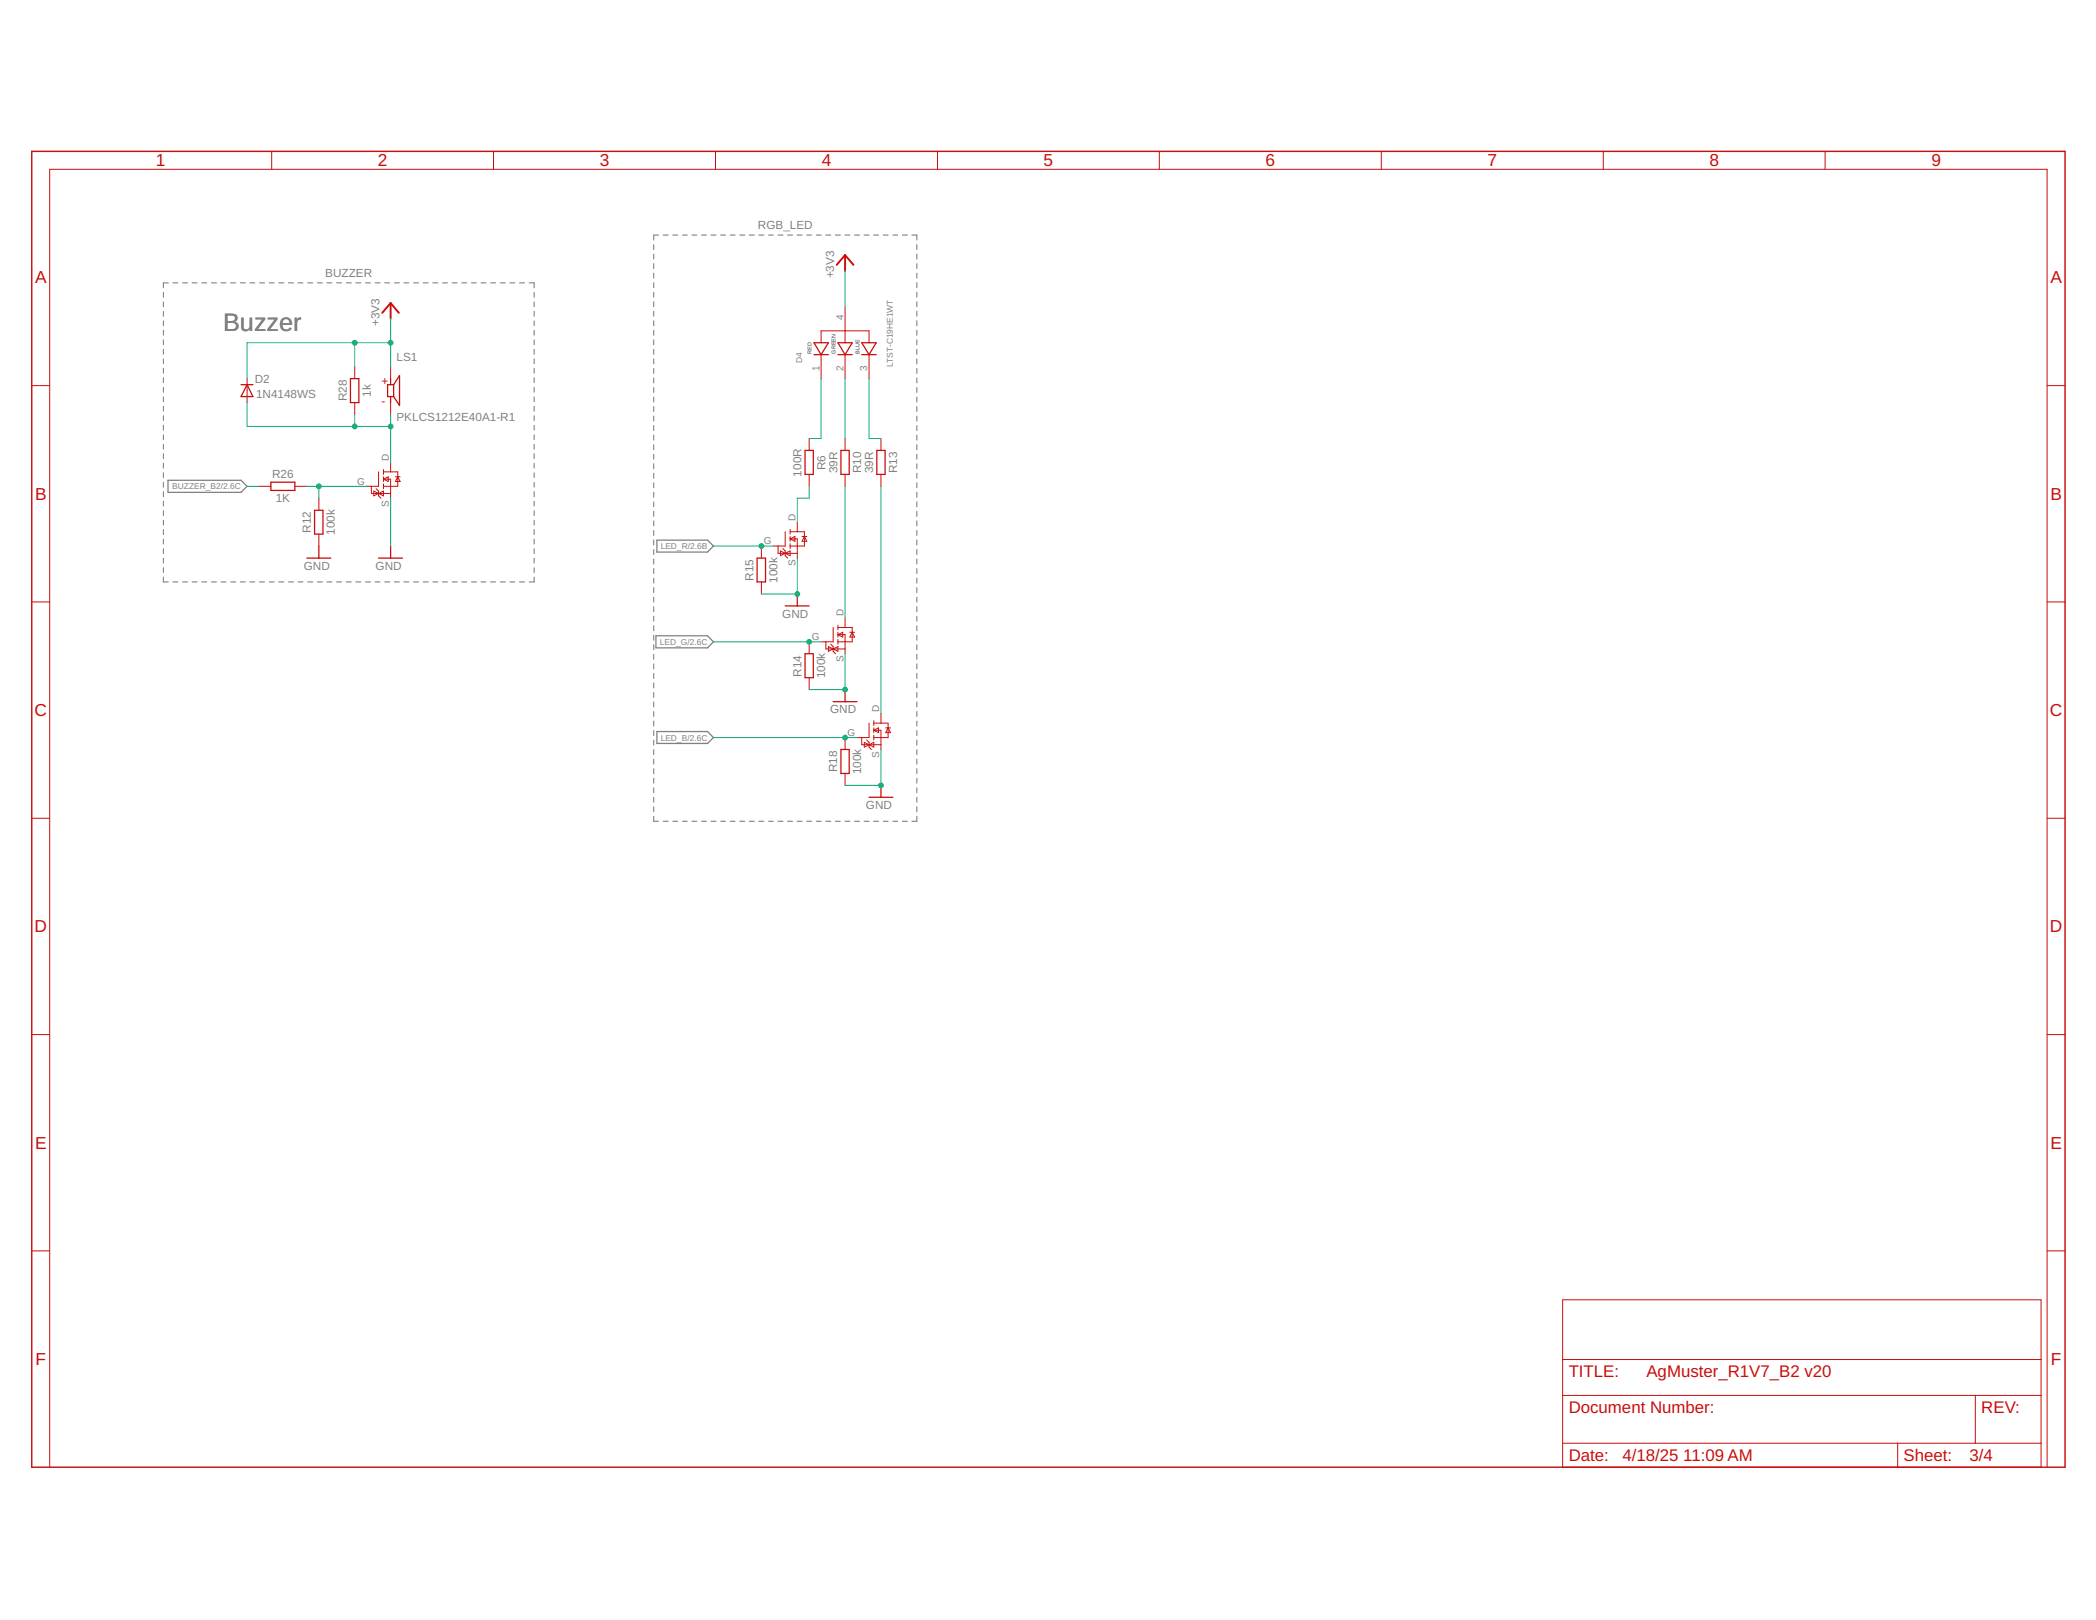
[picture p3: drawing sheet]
<svg xmlns="http://www.w3.org/2000/svg" width="279mm" height="216mm" viewBox="0 0 279 216" stroke-linecap="round" stroke-linejoin="round" font-family="sans-serif">
<g fill="none" stroke="#808080" stroke-width=".15">
<path d="M21.8 39v.6M22.4 37.7h-.6v.7M23.1 37.7h.6M24.3 37.7h.7M25.6 37.7h.7M26.9 37.7h.7M28.2 37.7h.7M29.5 37.7h.6M30.8 37.7h.6M32 37.7h.7M33.3 37.7h.7M34.6 37.7h.7"/>
<path d="M35.9 37.7h.7M37.2 37.7h.6M38.5 37.7h.6M39.7 37.7h.7M41 37.7h.7M42.3 37.7h.7M43.6 37.7h.6M44.9 37.7h.6M46.2 37.7h.6M47.4 37.7h.7M48.7 37.7h.7M50 37.7h.7"/>
<path d="M51.3 37.7h.6M52.6 37.7h.6M53.8 37.7h.7M55.1 37.7h.7M56.4 37.7h.7M57.7 37.7h.7M59 37.7h.6M60.3 37.7h.6M61.6 37.7h.6M62.8 37.7h.7M64.1 37.7h.7M65.4 37.7h.7"/>
<path d="M66.7 37.7h.7M68 37.7h.6M69.3 37.7h.6M70.5 37.7h.7v.7M71.2 39v.6M87.1 32.6v.7M87.1 33.9v.6M87.1 35.1v.7M87.1 36.4v.7M87.1 37.7v.6M87.1 38.9v.7M87.8 31.3h-.7v.7"/>
<path d="M88.4 31.3h.7M89.7 31.3h.6M91 31.3h.6M92.2 31.3h.7M93.5 31.3h.7M94.8 31.3h.6M96.1 31.3h.6M97.3 31.3h.7M98.6 31.3h.7M99.9 31.3h.6M101.2 31.3h.6M102.4 31.3h.7"/>
<path d="M103.7 31.3h.7M105 31.3h.6M106.3 31.3h.6M107.5 31.3h.7M108.8 31.3h.7M110.1 31.3h.6M111.4 31.3h.6M112.6 31.3h.7M113.9 31.3h.7M115.2 31.3h.6M116.5 31.3h.6M117.8 31.3h.6"/>
<path d="M119 31.3h.7M120.3 31.3h.6M121.6 31.3h.6v.7M122.2 32.6v.7M122.2 33.9v.6M122.2 35.1v.7M122.2 36.4v.7M122.2 37.7v.6M122.2 38.9v.7M21.8 40.2v.7M21.8 41.5v.6M21.8 42.8v.6"/>
<path d="M21.8 44v.7M21.8 45.3v.6M21.8 46.6v.6M21.8 47.8v.7M21.8 49.1v.6M21.8 50.4v.6M21.8 51.6v.7M21.8 52.9v.6M21.8 54.1v.7M21.8 55.4v.6M21.8 56.7v.6M21.8 58v.6"/>
<path d="M21.8 59.2v.7M71.2 40.2v.7M71.2 41.5v.6M71.2 42.8v.6M71.2 44v.7M71.2 45.3v.6M71.2 46.6v.6M71.2 47.8v.7M71.2 49.1v.6M71.2 50.4v.6M71.2 51.6v.7M71.2 52.9v.6"/>
<path d="M71.2 54.1v.7M71.2 55.4v.6M71.2 56.7v.6M71.2 58v.6M71.2 59.2v.7M87.1 40.2v.7M87.1 41.5v.6M87.1 42.8v.6M87.1 44v.7M87.1 45.3v.7M87.1 46.6v.6M87.1 47.8v.7"/>
<path d="M87.1 49.1v.7M87.1 50.4v.6M87.1 51.6v.7M87.1 52.9v.7M87.1 54.2v.6M87.1 55.5v.6M87.1 56.7v.7M87.1 58v.7M87.1 59.3v.6M122.2 40.2v.7M122.2 41.5v.6M122.2 42.8v.6"/>
<path d="M122.2 44v.7M122.2 45.3v.7M122.2 46.6v.6M122.2 47.8v.7M122.2 49.1v.7M122.2 50.4v.6M122.2 51.6v.7M122.2 52.9v.7M122.2 54.2v.6M122.2 55.5v.6M122.2 56.7v.7M122.2 58v.7"/>
<path d="M122.2 59.3v.6M21.8 60.5v.6M21.8 61.7v.7M21.8 63v.6M21.8 64.3v.6M21.8 65.5v.7M21.8 66.8v.6M21.8 68.1v.6M21.8 69.3v.7M21.8 70.6v.6M21.8 71.9v.6M21.8 73.1v.7"/>
<path d="M21.8 74.4v.6M21.8 75.7v.6M21.8 76.9v.7h.6M23.1 77.6h.6M24.3 77.6h.7M25.6 77.6h.7M26.9 77.6h.7M28.2 77.6h.7M29.5 77.6h.6M30.8 77.6h.6M32 77.6h.7M33.3 77.6h.7"/>
<path d="M34.6 77.6h.7M35.9 77.6h.7M37.2 77.6h.6M38.5 77.6h.6M39.7 77.6h.7M41 77.6h.7M42.3 77.6h.7M43.6 77.6h.6M44.9 77.6h.6M46.2 77.6h.6M47.4 77.6h.7M48.7 77.6h.7"/>
<path d="M50 77.6h.7M51.3 77.6h.6M52.6 77.6h.6M53.8 77.6h.7M55.1 77.6h.7M56.4 77.6h.7M57.7 77.6h.7M59 77.6h.6M60.3 77.6h.6M61.6 77.6h.6M62.8 77.6h.7M64.1 77.6h.7"/>
<path d="M65.4 77.6h.7M66.7 77.6h.7M68 77.6h.6M69.3 77.6h.6M71.2 60.5v.6M71.2 61.7v.7M71.2 63v.6M71.2 64.3v.6M71.2 65.5v.7M71.2 66.8v.6M71.2 68.1v.6M71.2 69.3v.7"/>
<path d="M71.2 70.6v.6M71.2 71.9v.6M71.2 73.1v.7M71.2 74.4v.6M71.2 75.7v.6M71.2 76.9v.7h-.7M87.1 60.5v.7M87.1 61.8v.7M87.1 63.1v.6M87.1 64.3v.7M87.1 65.6v.7M87.1 66.9v.6"/>
<path d="M87.1 68.2v.6M87.1 69.4v.7M87.1 70.7v.7M87.1 72v.6M87.1 73.2v.7M87.1 74.5v.7M87.1 75.8v.6M87.1 77v.7M87.1 78.3v.7M87.1 79.6v.6M122.2 60.5v.7M122.2 61.8v.7"/>
<path d="M122.2 63.1v.6M122.2 64.3v.7M122.2 65.6v.7M122.2 66.9v.6M122.2 68.2v.6M122.2 69.4v.7M122.2 70.7v.7M122.2 72v.6M122.2 73.2v.7M122.2 74.5v.7M122.2 75.8v.6M122.2 77v.7"/>
<path d="M122.2 78.3v.7M122.2 79.6v.6M87.1 80.9v.6M87.1 82.1v.7M87.1 83.4v.7M87.1 84.7v.6M87.1 85.9v.7M87.1 87.2v.7M87.1 88.5v.6M87.1 89.7v.7M87.1 91v.7M87.1 92.3v.6"/>
<path d="M87.1 93.6v.6M87.1 94.8v.7M87.1 96.1v.7M87.1 97.4v.6M87.1 98.6v.7M87.1 99.9v.7M122.2 80.9v.6M122.2 82.1v.7M122.2 83.4v.7M122.2 84.7v.6M122.2 85.9v.7M122.2 87.2v.7"/>
<path d="M122.2 88.5v.6M122.2 89.7v.7M122.2 91v.7M122.2 92.3v.6M122.2 93.6v.6M122.2 94.8v.7M122.2 96.1v.7M122.2 97.4v.6M122.2 98.6v.7M122.2 99.9v.7M87.1 101.2v.6M87.1 102.4v.7"/>
<path d="M87.1 103.7v.7M87.1 105v.6M87.1 106.3v.6M87.1 107.5v.7M87.1 108.8v.7h.7M88.4 109.5h.7M89.7 109.5h.6M91 109.5h.6M92.2 109.5h.7M93.5 109.5h.7M94.8 109.5h.6M96.1 109.5h.6"/>
<path d="M97.3 109.5h.7M98.6 109.5h.7M99.9 109.5h.6M101.2 109.5h.6M102.4 109.5h.7M103.7 109.5h.7M105 109.5h.6M106.3 109.5h.6M107.5 109.5h.7M108.8 109.5h.7M110.1 109.5h.6M111.4 109.5h.6"/>
<path d="M112.6 109.5h.7M113.9 109.5h.7M115.2 109.5h.6M116.5 109.5h.6M117.8 109.5h.6M119 109.5h.7M120.3 109.5h.6M122.2 101.2v.6M122.2 102.4v.7M122.2 103.7v.7M122.2 105v.6M122.2 106.3v.6"/>
<path d="M122.2 107.5v.7M122.2 108.8v.7h-.6"/>
</g>
<path d="M22.4 64h9.7l.8 .8-.8 .8h-9.7zM87.6 72h6.7l.8 .8-.8 .8h-6.7zM87.4 84.7h6.9l.8 .8-.8 .8h-6.9zM87.6 97.5h6.7l.8 .8-.8 .8h-6.7z" fill="none" stroke="#808080" stroke-width=".17"/>
<path d="M4.2 20.2h271.1v175.3h-271.1z" fill="none" stroke="#c90d0c" stroke-width=".19"/>
<g fill="none" stroke="#c90d0c" stroke-width=".13">
<path d="M36.2 20.2v2.4M65.8 20.2v2.4M95.4 20.2v2.4M125 20.2v2.4M154.5 20.2v2.4M184.1 20.2v2.4M213.7 20.2v2.4M243.3 20.2v2.4M4.2 51.4h2.4M32.9 50.5v3.2M47.3 48.9v1.6M47.3 53.7v1.5"/>
<path d="M52.1 48.9v1.6M52.1 53.7v1.5M107.9 58.4v1.6M109.5 45.7v-1.6h6.3v1.6M109.5 47.3v3.2M112.6 40.9v4.8M112.6 47.3v3.2M112.6 58.4v1.6M115.8 47.3v3.2M117.4 58.4v1.6M272.9 51.4h2.4M34.5 64.8h1.6"/>
<path d="M39.3 64.8h1.6M42.5 66.4v1.6M42.5 71.2v1.6M49.5 64.8v1h2.6M49.8 65.4l.7 .4-.7 .3zM50.1 65.1l.4 .3v.7l.3 .3M50.5 62.9v1.9h-1.6M50.5 65.8l.6-.4v.7zM51.1 62.9h1.9v1.9h-1.9M51.1 63.9h1v2.5M51.1 62.6v.6M51.1 63.5v.7"/>
<path d="M51.1 64.5v.6M51.1 63.9l.7-.4v.7zM52.1 61.6v1.3M52.7 63.5h.6M53 63.5l.3 .7h-.6zM101.5 72.8v1.6M101.5 77.6v1.6M103.7 72.8v.9h2.6M104 73.4l.7 .3-.7 .4zM104.4 73.1l.3 .3v.7l.3 .3M104.7 70.9v1.9h-1.6M104.7 73.7l.6-.3v.7z"/>
<path d="M105.3 70.9h1.9v1.9h-1.9M105.3 71.8h1v2.6M105.3 70.5v.7M105.3 71.5v.6M105.3 72.5v.6M105.3 71.8l.7-.3v.6zM106.3 69.6v1.3M106.9 71.5h.6M107.2 71.5l.3 .6h-.6zM107.9 63.2v1.6M112.6 63.2v1.6M117.4 63.2v1.6"/>
<path d="M4.2 80.2h2.4M107.9 85.5v1.6M107.9 90.3v1.6M110.1 85.5v1h2.5M110.4 86.2v.6l1.3-.6v.6zM110.7 85.9l.4 .3v.6l.3 .3M111.1 83.6v1.9h-1.6M111.7 83.6h1.9v1.9h-1.9M111.7 84.6h.9v2.5M111.7 83.3v.6M111.7 84.3v.6M111.7 85.2v.7"/>
<path d="M111.7 84.6l.6-.3v.6zM112.6 82.3v1.3M112.6 98.3v1.6M113.3 84.3h.6M113.6 84.3l.3 .6h-.6zM114.9 98.3v1h2.5M115.2 98.9v.7l1.3-.7v.7zM115.5 98.6l.3 .3v.7l.4 .3M115.8 96.4v1.9h-1.6M116.5 96.4h1.9v1.9h-1.9M116.5 97.3h.9v2.6M116.5 96.1v.6"/>
<path d="M116.5 97v.6M116.5 98v.6M116.5 97.3l.6-.3v.6zM117.4 95.1v1.3M118.1 97h.6M118.4 97l.3 .6h-.6zM272.9 80.2h2.4M4.2 109.1h2.4M112.6 103.1v1.6M272.9 109.1h2.4M4.2 137.9h2.4M272.9 137.9h2.4"/>
<path d="M4.2 166.7h2.4M208.3 173.2h63.8v22.3h-63.8zM272.9 166.7h2.4M6.6 195.5v-172.9h266.3v172.9M208.3 186h63.8M208.3 192.3h63.8M208.3 181.2h63.8M253 192.3v3.2M263.3 186v6.3"/>
</g>
<g fill="none" stroke="#c90d0c" stroke-width=".17">
<path d="M32.1 51.3h1.6M32.9 51.3l.8 1.6h-1.6zM46.7 50.5h1.1v3.2h-1.1zM52.1 50.5v.8M52.1 52.9v.8M52.5 51.3h-.8v1.6h.8M52.5 51.3v1.6M52.5 51.3l.8-1.2v3.9l-.8-1.1M108.5 45.7h1.9l-.9 1.6zM108.5 47.3h1.9M111.7 45.7h1.9l-1 1.6zM111.7 47.3h1.9"/>
<path d="M114.9 45.7h1.9l-1 1.6zM114.9 47.3h1.9M36.1 64.3h3.2v1.1h-3.2zM40.9 74.4h3.2M41.9 68h1.2v3.2h-1.2zM42.5 72.8v1.6M50.5 74.4h3.2M52.1 72.8v1.6M100.9 74.4h1.1v3.2h-1.1zM106.3 79.2v1.6M107.3 60h1.1v3.2h-1.1zM112.1 60h1.1v3.2h-1.1z"/>
<path d="M116.9 60h1.1v3.2h-1.1zM104.7 80.8h3.2M107.3 87.1h1.1v3.2h-1.1zM111.1 93.5h3.1M112.1 99.9h1.1v3.2h-1.1zM112.6 91.9l.1 1.6M115.8 106.3h3.2M117.4 104.7l.1 1.6"/>
</g>
<path d="M112.6 34v2.1M112.6 34l1.2 1.3M112.6 34l-1.1 1.3M52.1 40.4v2.1M52.1 40.4l1.1 1.3M52.1 40.4l-1.2 1.3" fill="none" stroke="#c90d0c" stroke-width=".25"/>
<g fill="none" stroke="#0dab76" stroke-width=".13">
<path d="M112.6 36.1v4.8M32.9 53.7v3.1h19.2M47.3 45.7v3.2M47.3 55.2v1.6M52.1 42.5v6.4M52.1 55.2v6.4M52.1 45.7h-19.2v4.8M109.5 50.5v7.9h-1.6M112.6 50.5v7.9M115.8 50.5v7.9h1.6M32.9 64.8h1.6M40.9 64.8h8"/>
<path d="M42.5 64.8v1.6M52.1 66.4v6.4M95.1 72.8h8M106.3 74.4v4.8h-4.8M107.9 64.8v1.6h-1.6v3.2M112.6 64.8v17.5M117.4 64.8v30.3M95.1 98.3h19.1M95.1 85.5h14.4M112.6 87.1v4.8h-4.7M117.4 99.9v4.8h-4.8"/>
</g>
<g fill="#0dab76" stroke="#0dab76" stroke-width=".13">
<circle cx="112.6" cy="91.9" r=".32"/>
<circle cx="106.3" cy="79.2" r=".32"/>
<circle cx="117.4" cy="104.7" r=".32"/>
<circle cx="52.1" cy="45.7" r=".32"/>
<circle cx="47.3" cy="45.7" r=".32"/>
<circle cx="42.5" cy="64.8" r=".32"/>
<circle cx="47.3" cy="56.8" r=".32"/>
<circle cx="52.1" cy="56.8" r=".32"/>
<circle cx="112.6" cy="98.3" r=".32"/>
<circle cx="107.9" cy="85.5" r=".32"/>
<circle cx="101.5" cy="72.8" r=".32"/>
</g>
<text font-size="3.4" fill="#808080" x="29.7" y="44.1">Buzzer</text>
<g font-size="2.3" fill="#c90d0c">
<text x="20.8" y="22.2">1</text>
<text x="50.4" y="22.2">2</text>
<text x="80" y="22.2">3</text>
<text x="109.5" y="22.2">4</text>
<text x="139.1" y="22.2">5</text>
<text x="168.7" y="22.2">6</text>
<text x="198.3" y="22.2">7</text>
<text x="227.9" y="22.2">8</text>
<text x="257.5" y="22.2">9</text>
<text x="4.7" y="37.8">A</text>
<text x="273.3" y="37.8">A</text>
<text x="4.7" y="66.6">B</text>
<text x="273.3" y="66.6">B</text>
<text x="4.6" y="95.4">C</text>
<text x="273.3" y="95.4">C</text>
<text x="4.6" y="124.3">D</text>
<text x="273.3" y="124.3">D</text>
<text x="4.7" y="153.1">E</text>
<text x="273.3" y="153.1">E</text>
<text x="4.7" y="181.9">F</text>
<text x="273.4" y="181.9">F</text>
</g>
<g font-size="2.2" fill="#c90d0c">
<text x="209.1" y="183.6">TITLE:</text>
<text x="219.5" y="183.6">AgMuster_R1V7_B2 v20</text>
<text x="209.1" y="188.4">Document Number:</text>
<text x="264.1" y="188.4">REV:</text>
<text x="209.1" y="194.7">Date:</text>
<text x="216.3" y="194.7">4/18/25</text>
<text x="224.4" y="194.7">11:09 AM</text>
<text x="253.7" y="194.7">Sheet:</text>
<text x="262.5" y="194.7">3/4</text>
</g>
<g font-size="1.6" fill="#808080">
<text x="101" y="30.5">RGB_LED</text>
<text x="43.4" y="36.9">BUZZER</text>
<text x="111.2" y="37.1" transform="rotate(-90 111.2 37.1)">+3V3</text>
<text x="50.6" y="43.5" transform="rotate(-90 50.6 43.5)">+3V3</text>
<text x="34" y="51.1">D2</text>
<text x="34.1" y="53">1N4148WS</text>
<text x="46.2" y="53.5" transform="rotate(-90 46.2 53.5)">R28</text>
<text x="49.4" y="52.9" transform="rotate(-90 49.4 52.9)">1k</text>
<text x="52.9" y="48.1">LS1</text>
<text x="52.9" y="56.1">PKLCS1212E40A1-R1</text>
<text x="36.3" y="63.8">R26</text>
<text x="106.8" y="63.5" transform="rotate(-90 106.8 63.5)">100R</text>
<text x="110" y="62.6" transform="rotate(-90 110 62.6)">R6</text>
<text x="111.6" y="63.1" transform="rotate(-90 111.6 63.1)">39R</text>
<text x="114.8" y="63.1" transform="rotate(-90 114.8 63.1)">R10</text>
<text x="116.4" y="63.1" transform="rotate(-90 116.4 63.1)">39R</text>
<text x="119.6" y="63.1" transform="rotate(-90 119.6 63.1)">R13</text>
<text x="36.8" y="67">1K</text>
<text x="41.5" y="71" transform="rotate(-90 41.5 71)">R12</text>
<text x="44.6" y="71.3" transform="rotate(-90 44.6 71.3)">100k</text>
<text x="40.5" y="75.9">GND</text>
<text x="50.1" y="75.9">GND</text>
<text x="100.4" y="77.4" transform="rotate(-90 100.4 77.4)">R15</text>
<text x="103.6" y="77.7" transform="rotate(-90 103.6 77.7)">100k</text>
<text x="104.3" y="82.3">GND</text>
<text x="106.8" y="90.2" transform="rotate(-90 106.8 90.2)">R14</text>
<text x="110" y="90.4" transform="rotate(-90 110 90.4)">100k</text>
<text x="110.7" y="95.1">GND</text>
<text x="111.6" y="102.9" transform="rotate(-90 111.6 102.9)">R18</text>
<text x="114.8" y="103.2" transform="rotate(-90 114.8 103.2)">100k</text>
<text x="115.4" y="107.8">GND</text>
</g>
<g font-size="1.6" fill="#c90d0c">
<text x="50.9" y="51.3">+</text>
<text x="50.9" y="54">-</text>
</g>
<g font-size="1.3" fill="#808080">
<text x="112.4" y="42.6" transform="rotate(-90 112.4 42.6)">4</text>
<text x="109.2" y="49.5" transform="rotate(-90 109.2 49.5)">1</text>
<text x="112.4" y="49.5" transform="rotate(-90 112.4 49.5)">2</text>
<text x="115.6" y="49.5" transform="rotate(-90 115.6 49.5)">3</text>
<text x="47.6" y="64.6">G</text>
<text x="51.8" y="61.4" transform="rotate(-90 51.8 61.4)">D</text>
<text x="51.8" y="67.5" transform="rotate(-90 51.8 67.5)">S</text>
<text x="106" y="69.4" transform="rotate(-90 106 69.4)">D</text>
<text x="101.8" y="72.6">G</text>
<text x="106" y="75.5" transform="rotate(-90 106 75.5)">S</text>
<text x="112.4" y="82.1" transform="rotate(-90 112.4 82.1)">D</text>
<text x="108.2" y="85.3">G</text>
<text x="112.4" y="88.2" transform="rotate(-90 112.4 88.2)">S</text>
<text x="117.2" y="94.9" transform="rotate(-90 117.2 94.9)">D</text>
<text x="113" y="98.1">G</text>
<text x="117.2" y="101" transform="rotate(-90 117.2 101)">S</text>
</g>
<g font-size="1.1" fill="#808080">
<text x="106.9" y="48.4" transform="rotate(-90 106.9 48.4)">D4</text>
<text x="119" y="48.9" transform="rotate(-90 119 48.9)">LTST-C19HE1WT</text>
<text x="23" y="65.2">BUZZER_B2/2.6C</text>
<text x="88.1" y="73.2">LED_R/2.6B</text>
<text x="88" y="85.9">LED_G/2.6C</text>
<text x="88.1" y="98.7">LED_B/2.6C</text>
</g>
<g font-size=".7" fill="#808080">
<text x="108.2" y="47.1" transform="rotate(-90 108.2 47.1)">RED</text>
<text x="111.4" y="47.1" transform="rotate(-90 111.4 47.1)">GREEN</text>
<text x="114.6" y="47.1" transform="rotate(-90 114.6 47.1)">BLUE</text>
</g>
</svg>
